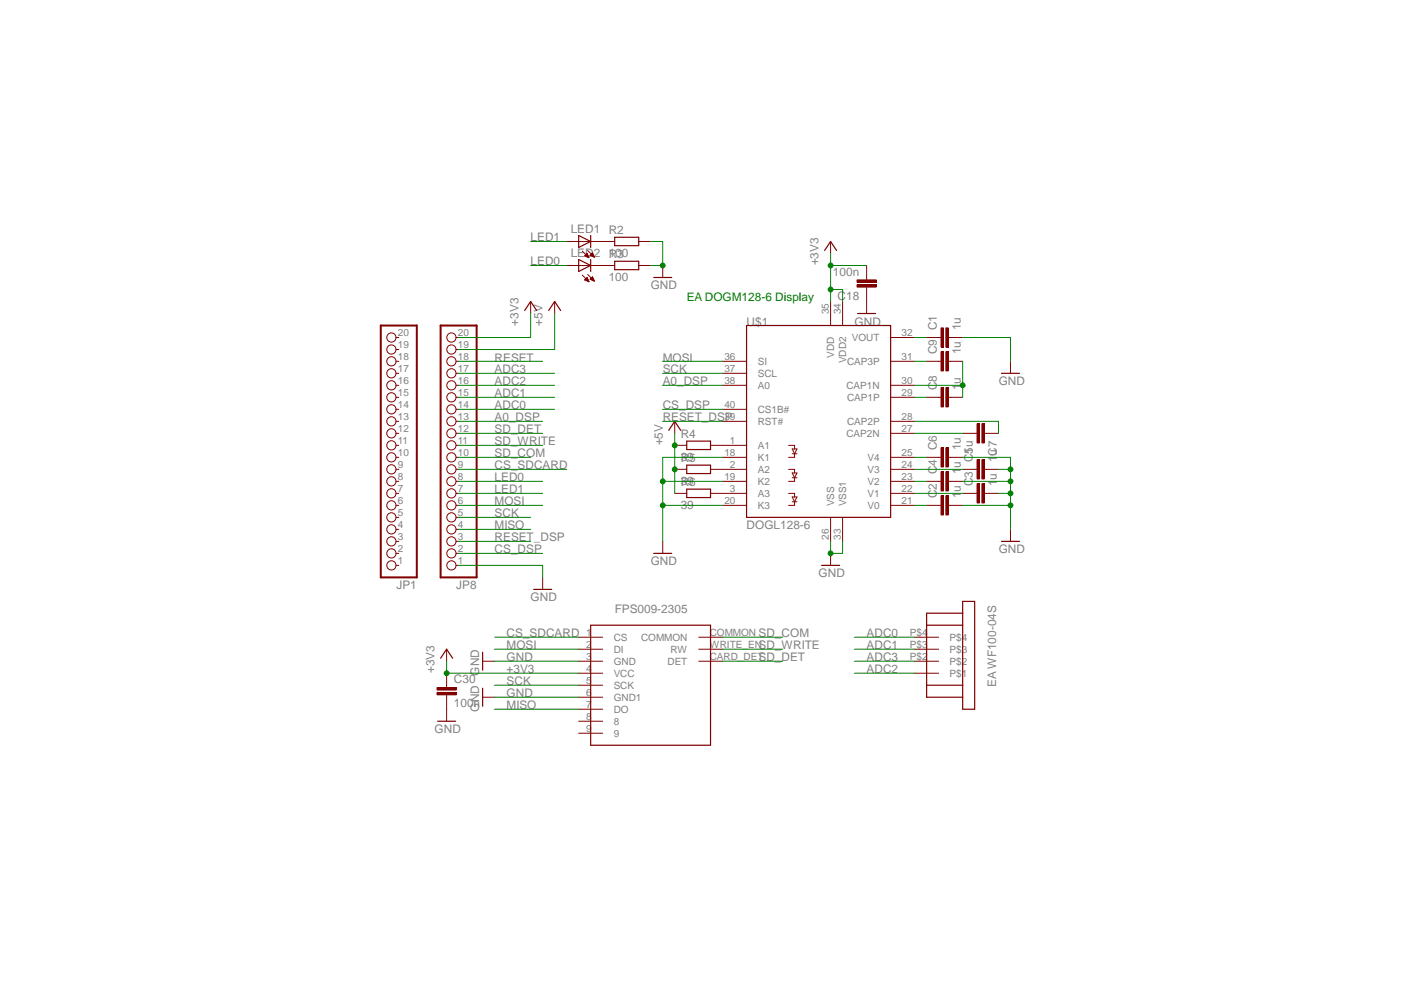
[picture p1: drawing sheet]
<svg xmlns="http://www.w3.org/2000/svg" width="297mm" height="210mm" viewBox="0 0 297 210" stroke-linecap="round" stroke-linejoin="round" font-family="sans-serif">
<path d="M175.7 51.1v2.5M196 71.4h2.6M201.1 71.4h2.6M175.7 117.1v2.5" fill="none" stroke="#800000" stroke-width=".21"/>
<path d="M174.5 53l1.2-1.9 1.3 1.9M173.8 119.6h3.8" fill="none" stroke="#800000" stroke-width=".25"/>
<path d="M200.1 69.4h.5v4h-.5z" fill-rule="evenodd" fill="#800000"/>
<path d="M200.1 69.4h.5v4h-.5z" fill="none" stroke="#800000" stroke-width=".21"/>
<path d="M199.1 69.4h.5v4h-.5z" fill-rule="evenodd" fill="#800000"/>
<path d="M198.6 71.4h.5M199.1 69.4h.5v4h-.5zM200.6 71.4h.5M196 106.9h2.6M201.1 106.9h2.6" fill="none" stroke="#800000" stroke-width=".21"/>
<path d="M200.1 104.9h.5v4.1h-.5z" fill-rule="evenodd" fill="#800000"/>
<path d="M200.1 104.9h.5v4.1h-.5z" fill="none" stroke="#800000" stroke-width=".21"/>
<path d="M199.1 104.9h.5v4.1h-.5z" fill-rule="evenodd" fill="#800000"/>
<path d="M198.6 106.9h.5M199.1 104.9h.5v4.1h-.5zM200.6 106.9h.5M203.7 104.4h2.5M208.7 104.4h2.5" fill="none" stroke="#800000" stroke-width=".21"/>
<path d="M207.7 102.4h.5v4h-.5z" fill-rule="evenodd" fill="#800000"/>
<path d="M207.7 102.4h.5v4h-.5z" fill="none" stroke="#800000" stroke-width=".21"/>
<path d="M206.7 102.4h.5v4h-.5z" fill-rule="evenodd" fill="#800000"/>
<path d="M196 101.9h2.6M201.1 101.9h2.6M206.2 104.4h.5M206.7 102.4h.5v4h-.5zM208.2 104.4h.5" fill="none" stroke="#800000" stroke-width=".21"/>
<path d="M200.1 99.8h.5v4.1h-.5z" fill-rule="evenodd" fill="#800000"/>
<path d="M200.1 99.8h.5v4.1h-.5z" fill="none" stroke="#800000" stroke-width=".21"/>
<path d="M199.1 99.8h.5v4.1h-.5z" fill-rule="evenodd" fill="#800000"/>
<path d="M199.1 99.8h.5v4.1h-.5zM203.7 99.3h2.5M208.7 99.3h2.5M198.6 101.9h.5M200.6 101.9h.5" fill="none" stroke="#800000" stroke-width=".21"/>
<path d="M207.7 97.3h.5v4h-.5z" fill-rule="evenodd" fill="#800000"/>
<path d="M207.7 97.3h.5v4h-.5z" fill="none" stroke="#800000" stroke-width=".21"/>
<path d="M206.7 97.3h.5v4h-.5z" fill-rule="evenodd" fill="#800000"/>
<path d="M196 96.8h2.6M201.1 96.8h2.6M206.2 99.3h.5M206.7 97.3h.5v4h-.5zM208.2 99.3h.5" fill="none" stroke="#800000" stroke-width=".21"/>
<path d="M200.1 94.7h.5v4.1h-.5z" fill-rule="evenodd" fill="#800000"/>
<path d="M200.1 94.7h.5v4.1h-.5z" fill="none" stroke="#800000" stroke-width=".21"/>
<path d="M199.1 94.7h.5v4.1h-.5z" fill-rule="evenodd" fill="#800000"/>
<path d="M198.6 96.8h.5M199.1 94.7h.5v4.1h-.5zM200.6 96.8h.5M203.7 91.7h2.5M208.7 91.7h2.5" fill="none" stroke="#800000" stroke-width=".21"/>
<path d="M206.7 89.7h.5v4h-.5z" fill-rule="evenodd" fill="#800000"/>
<path d="M206.7 89.7h.5v4h-.5z" fill="none" stroke="#800000" stroke-width=".21"/>
<path d="M207.7 89.7h.5v4h-.5z" fill-rule="evenodd" fill="#800000"/>
<path d="M196 84.1h2.6M201.1 84.1h2.6M206.2 91.7h.5M207.7 89.7h.5v4h-.5zM208.2 91.7h.5" fill="none" stroke="#800000" stroke-width=".21"/>
<path d="M200.1 82h.5v4.1h-.5z" fill-rule="evenodd" fill="#800000"/>
<path d="M200.1 82h.5v4.1h-.5z" fill="none" stroke="#800000" stroke-width=".21"/>
<path d="M199.1 82h.5v4.1h-.5z" fill-rule="evenodd" fill="#800000"/>
<path d="M196 76.5h2.6M201.1 76.5h2.6M198.6 84.1h.5M199.1 82h.5v4.1h-.5zM200.6 84.1h.5" fill="none" stroke="#800000" stroke-width=".21"/>
<path d="M200.1 74.4h.5v4.1h-.5z" fill-rule="evenodd" fill="#800000"/>
<path d="M200.1 74.4h.5v4.1h-.5z" fill="none" stroke="#800000" stroke-width=".21"/>
<path d="M199.1 74.4h.5v4.1h-.5z" fill-rule="evenodd" fill="#800000"/>
<path d="M183.3 56.2v2.5M183.3 61.3v2.5M198.6 76.5h.5M199.1 74.4h.5v4.1h-.5zM200.6 76.5h.5M213.8 76.5v2.5M213.8 112v2.6" fill="none" stroke="#800000" stroke-width=".21"/>
<path d="M211.9 79h3.8M211.9 114.6h3.8" fill="none" stroke="#800000" stroke-width=".25"/>
<path d="M181.3 59.2h4.1v.5h-4.1z" fill-rule="evenodd" fill="#800000"/>
<path d="M181.3 59.2h4.1v.5h-4.1z" fill="none" stroke="#800000" stroke-width=".21"/>
<path d="M181.3 60.2h4.1v.5h-4.1z" fill-rule="evenodd" fill="#800000"/>
<g fill="none" stroke="#800000" stroke-width=".21">
<path d="M119.9 51.1h10.1M119.9 56.2h10.1M123.2 53.1l1.4 1.4M123.2 58.2l1.4 1.4M123.7 59.2l.5-.5 .4 .9zM123.7 54.1h.7M123.7 59.2h.7M123.8 54.2h.6M123.8 59.1h.6M123.8 54h.6M123.9 59.1h.4M123.9 53.9h.4"/>
<path d="M124 59.3h.5M124 59h.3M124 54.3h.5M124 53.8h.3M124 58.9h.3M124.1 53.7h.1M124.1 58.8h.1M124.2 59.4h.3M124.2 53.6l-.5 .5 .9 .4M124.2 53.6l.4 .9M124.2 54.4h.3M124.2 53.6h.1"/>
<path d="M124.3 53l1.4 1.4M124.3 58.1l1.4 1.4M124.4 59.5h.1M124.4 54.4h.1M124.6 59.6h.1M124.8 54h.8M124.8 54l.9 .4M124.9 59.1h.7M124.9 53.9h.6M125 59.1h.6M125 59h.5M125 54.1h.6"/>
<path d="M125 53.8h.5M125.1 58.9h.4M125.1 53.7h.3M125.1 58.8h.3M125.2 59.2h.4M125.2 54.2h.4M125.2 53.6h.2M125.2 58.7h.2M125.3 53.6h.1M125.3 58.6h.1M125.3 53.5l-.5 .5M125.3 53.5l.4 .9"/>
<path d="M125.3 58.6l.4 .9-.9-.4zM125.4 59.3h.2M125.4 54.3h.3M125.6 59.4h.1M125.6 54.4h.1M135.1 51.1h2.6M135.1 56.2h2.6M140.2 56.2v2.5M183.3 58.7v.5M152.9 79h5M152.9 76.5h5M175.7 63.8v5.1"/>
<path d="M178.3 63.8v5.1M181.3 60.2h4.1v.5h-4.1zM183.3 60.7v.6M183.3 63.8v2.5M188.4 76.5h5.1M188.4 71.4h5.1M142.7 94.2h2.6M142.7 99.3h2.6M142.7 89.2v2.5M150.3 94.2h7.6M150.3 99.3h7.6M152.9 86.6h5"/>
<path d="M152.9 89.2h5M152.9 96.8h5M152.9 81.5h5M166.8 94.2h1.3v.8M166.8 99.3h1.3v.8M167.6 95h1l-.5 1zM167.6 96h1M168.1 96v.8h-1.3M188.4 99.3h5.1M188.4 89.2h5.1M188.4 96.8h5.1M188.4 81.5h5.1"/>
<path d="M188.4 84.1h5.1M188.4 91.7h5.1M140.2 114.6v2.5M142.7 104.4h2.6M150.3 104.4h7.6M152.9 101.9h5M152.9 106.9h5M166.8 104.4h1.3v.8M167.6 100.1h1l-.5 1zM167.6 101.1h1M167.6 105.2h1l-.5 1zM167.6 106.2h1"/>
<path d="M168.1 101.1v.8h-1.3M168.1 106.2v.7h-1.3M175.7 109.5v5.1M178.3 109.5v5.1M188.4 104.4h5.1M188.4 101.9h5.1M188.4 106.9h5.1M94.5 137.4v2.5M102.1 139.9h2.5M193.5 139.9h5.1M193.5 137.4h5.1M193.5 134.8h5.1"/>
<path d="M94.5 142.5v2.5M94.5 147.5v2.6M102.1 147.5h2.5M193.5 142.5h5.1"/>
</g>
<g fill="none" stroke="#800000" stroke-width=".25">
<path d="M122.4 49.8l2.6 1.3-2.6 1.3zM122.4 54.9l2.6 1.3-2.6 1.2zM125 49.8v2.6M125 54.9v2.5M130 50.2h5.1v1.8h-5.1zM130 55.3h5.1v1.8h-5.1zM138.3 58.7h3.8M157.9 68.9h30.5v40.6h-30.5zM181.4 66.3h3.9M141.5 91.1l1.2-1.9 1.3 1.9M145.3 93.3h5v1.8h-5zM145.3 98.4h5v1.8h-5z"/>
<path d="M138.3 117.1h3.8M145.3 103.5h5v1.8h-5zM93.2 139.3l1.3-1.9 1.3 1.9M102.1 138v3.8M196 132.3h7.7M203.7 129.8h-7.7v17.7h7.7M203.7 127.3h2.5v22.8h-2.5zM102.1 145.6v3.8M196 145h7.7"/>
</g>
<path d="M92.5 146.5h4v.5h-4z" fill-rule="evenodd" fill="#800000"/>
<path d="M92.5 146.5h4v.5h-4z" fill="none" stroke="#800000" stroke-width=".21"/>
<path d="M92.5 145.5h4v.5h-4z" fill-rule="evenodd" fill="#800000"/>
<g fill="none" stroke="#800000" stroke-width=".21">
<path d="M83.8 79h.6M83.8 76.5h.6M83.8 74h.6M83.8 71.4h.6M96.5 79h.5M96.5 76.5h.5M96.5 74h.5M96.5 71.4h.5M112.3 63.8v2.5M117.3 63.8v2.5M83.8 99.3h.6M83.8 96.8h.6"/>
<path d="M83.8 94.2h.6M83.8 91.7h.6M83.8 89.2h.6M83.8 86.6h.6M83.8 84.1h.6M83.8 81.5h.6M96.5 99.3h.5M96.5 96.8h.5M96.5 94.2h.5M96.5 91.7h.5M96.5 89.2h.5M96.5 86.6h.5"/>
<path d="M96.5 84.1h.5M96.5 81.5h.5M83.8 119.6h.6M83.8 117.1h.6M83.8 114.6h.6M83.8 112h.6M83.8 109.5h.6M83.8 106.9h.6M83.8 104.4h.6M83.8 101.9h.6M96.5 119.6h.5M96.5 117.1h.5"/>
<path d="M96.5 114.6h.5M96.5 112h.5M96.5 109.5h.5M96.5 106.9h.5M96.5 104.4h.5M96.5 101.9h.5M114.8 122.2v2.5M122.4 134.8h5.1M122.4 137.4h5.1M122.4 139.9h5.1M147.8 134.8h5.1M147.8 137.4h5.1"/>
<path d="M147.8 139.9h5.1M92.5 145.5h4v.5h-4zM94.5 145v.5M94.5 147v.5M94.5 150.1v2.5M122.4 142.5h5.1M122.4 145h5.1M122.4 147.5h5.1M122.4 150.1h5.1M122.4 152.6h5.1M122.4 155.2h5.1"/>
<circle cx="82.8" cy="79" r=".98"/>
<circle cx="82.8" cy="74" r=".98"/>
<circle cx="82.8" cy="76.5" r=".98"/>
<circle cx="82.8" cy="71.4" r=".98"/>
<circle cx="95.5" cy="79" r=".98"/>
<circle cx="95.5" cy="76.5" r=".98"/>
<circle cx="95.5" cy="74" r=".98"/>
<circle cx="95.5" cy="71.4" r=".98"/>
<circle cx="82.8" cy="99.3" r=".98"/>
<circle cx="82.8" cy="81.5" r=".98"/>
<circle cx="82.8" cy="84.1" r=".98"/>
<circle cx="82.8" cy="96.8" r=".98"/>
<circle cx="82.8" cy="94.2" r=".98"/>
<circle cx="82.8" cy="86.6" r=".98"/>
<circle cx="82.8" cy="91.7" r=".98"/>
<circle cx="82.8" cy="89.2" r=".98"/>
<circle cx="95.5" cy="94.2" r=".98"/>
<circle cx="95.5" cy="81.5" r=".98"/>
<circle cx="95.5" cy="91.7" r=".98"/>
<circle cx="95.5" cy="86.6" r=".98"/>
<circle cx="95.5" cy="89.2" r=".98"/>
<circle cx="95.5" cy="96.8" r=".98"/>
<circle cx="95.5" cy="84.1" r=".98"/>
<circle cx="95.5" cy="99.3" r=".98"/>
<circle cx="82.8" cy="117.1" r=".98"/>
<circle cx="82.8" cy="101.9" r=".98"/>
<circle cx="82.8" cy="104.4" r=".98"/>
<circle cx="82.8" cy="119.6" r=".98"/>
<circle cx="82.8" cy="109.5" r=".98"/>
<circle cx="82.8" cy="114.6" r=".98"/>
<circle cx="82.8" cy="106.9" r=".98"/>
<circle cx="82.8" cy="112" r=".98"/>
<circle cx="95.5" cy="101.9" r=".98"/>
<circle cx="95.5" cy="117.1" r=".98"/>
<circle cx="95.5" cy="104.4" r=".98"/>
<circle cx="95.5" cy="119.6" r=".98"/>
<circle cx="95.5" cy="106.9" r=".98"/>
<circle cx="95.5" cy="112" r=".98"/>
<circle cx="95.5" cy="114.6" r=".98"/>
<circle cx="95.5" cy="109.5" r=".98"/>
</g>
<path d="M111 65.7l1.3-1.9 1.2 1.9M116.1 65.7l1.2-1.9 1.3 1.9M112.9 124.7h3.8M125 132.3h25.3v25.4h-25.3zM92.6 152.6h3.8" fill="none" stroke="#800000" stroke-width=".25"/>
<path d="M80.6 68.9h7.6v53.3h-7.6zM93.2 68.9h7.6v53.3h-7.6z" fill="none" stroke="#800000" stroke-width=".42"/>
<path d="M175.7 53.6v10.2M140.2 79h12.7M140.2 76.5h12.7M175.7 61.3h2.6v2.5M97 109.5h15.3M97 112h15.3M97 106.9h17.8M104.6 137.4h17.8M104.6 145h17.8M104.6 150.1h17.8" fill="none" stroke="#008000" stroke-width=".21"/>
<circle cx="175.7" cy="61.3" r=".51" fill="#008000"/>
<g fill="none" stroke="#008000" stroke-width=".21">
<path d="M175.7 56.2h7.6"/>
<circle cx="175.7" cy="61.3" r=".51"/>
</g>
<circle cx="175.7" cy="56.2" r=".51" fill="#008000"/>
<g fill="none" stroke="#008000" stroke-width=".21">
<path d="M94.5 139.9v2.6h27.9"/>
<circle cx="175.7" cy="56.2" r=".51"/>
</g>
<circle cx="94.5" cy="142.5" r=".51" fill="#008000"/>
<g fill="none" stroke="#008000" stroke-width=".21">
<path d="M112.3 66.3v5.1h-15.3M175.7 114.6v2.5h2.6v-2.5"/>
<circle cx="94.5" cy="142.5" r=".51"/>
</g>
<circle cx="175.7" cy="117.1" r=".51" fill="#008000"/>
<g fill="none" stroke="#008000" stroke-width=".21">
<path d="M203.7 96.8h10.1v15.2M211.2 99.3h2.6M203.7 106.9h10.1M203.7 101.9h10.1M211.2 104.4h2.6"/>
<circle cx="175.7" cy="117.1" r=".51"/>
</g>
<circle cx="213.8" cy="99.3" r=".51" fill="#008000"/>
<circle cx="213.8" cy="99.3" r=".51" fill="none" stroke="#008000" stroke-width=".21"/>
<circle cx="213.8" cy="101.9" r=".51" fill="#008000"/>
<circle cx="213.8" cy="101.9" r=".51" fill="none" stroke="#008000" stroke-width=".21"/>
<circle cx="213.8" cy="104.4" r=".51" fill="#008000"/>
<circle cx="213.8" cy="104.4" r=".51" fill="none" stroke="#008000" stroke-width=".21"/>
<circle cx="213.8" cy="106.9" r=".51" fill="#008000"/>
<g fill="none" stroke="#008000" stroke-width=".21">
<path d="M203.7 71.4h10.1v5.1M152.9 96.8h-12.7v17.8M140.2 106.9h12.7M140.2 101.9h12.7"/>
<circle cx="213.8" cy="106.9" r=".51"/>
</g>
<circle cx="140.2" cy="101.9" r=".51" fill="#008000"/>
<circle cx="140.2" cy="101.9" r=".51" fill="none" stroke="#008000" stroke-width=".21"/>
<circle cx="140.2" cy="106.9" r=".51" fill="#008000"/>
<g fill="none" stroke="#008000" stroke-width=".21">
<path d="M137.7 51.1h2.5v5.1h-2.5"/>
<circle cx="140.2" cy="106.9" r=".51"/>
</g>
<circle cx="140.2" cy="56.2" r=".51" fill="#008000"/>
<g fill="none" stroke="#008000" stroke-width=".21">
<path d="M97 79h20.3M203.7 76.5v7.6M97 86.6h20.3M97 84.1h20.3M97 81.5h20.3M140.2 86.6h12.7M193.5 84.1h2.5M193.5 81.5h10.2M193.5 99.3h10.2M193.5 96.8h2.5M193.5 91.7h10.2M193.5 89.2h17.7v2.5"/>
<path d="M97 119.6h17.8v2.6M97 117.1h17.8M193.5 106.9h2.5M193.5 104.4h10.2M193.5 101.9h2.5M104.6 139.9h17.8M180.8 139.9h12.7M180.8 134.8h12.7M180.8 137.4h12.7M104.6 147.5h17.8M180.8 142.5h12.7"/>
<circle cx="140.2" cy="56.2" r=".51"/>
</g>
<circle cx="203.7" cy="81.5" r=".51" fill="#008000"/>
<g fill="none" stroke="#008000" stroke-width=".21">
<path d="M112.3 51.1h7.6M112.3 56.2h7.6M193.5 76.5h2.5M193.5 71.4h2.5M140.2 89.2h12.7M142.7 91.7v12.7M97 114.6h15.3M97 104.4h17.8M97 101.9h17.8"/>
<circle cx="203.7" cy="81.5" r=".51"/>
</g>
<circle cx="142.7" cy="99.3" r=".51" fill="#008000"/>
<circle cx="142.7" cy="99.3" r=".51" fill="none" stroke="#008000" stroke-width=".21"/>
<circle cx="142.7" cy="94.2" r=".51" fill="#008000"/>
<g fill="none" stroke="#008000" stroke-width=".21">
<path d="M97 76.5h17.8M117.3 66.3v7.7h-20.3M97 99.3h22.9M97 91.7h17.8M97 96.8h15.3M97 94.2h17.8M97 89.2h17.8M140.2 81.5h12.7M104.6 134.8h17.8M152.9 134.8h12.7M152.9 139.9h12.7M152.9 137.4h12.7"/>
<circle cx="142.7" cy="94.2" r=".51"/>
</g>
<g font-size="2.5" fill="#808080">
<text x="112.3" y="51.1">LED1</text>
<text x="120.7" y="49.3">LED1</text>
<text x="128.8" y="49.6">R2</text>
<text x="112.3" y="56.2">LED0</text>
<text x="120.7" y="54.4">LED2</text>
<text x="128.8" y="54.4">100</text>
<text x="128.8" y="59.5">100</text>
<text x="128.8" y="54.7">R3</text>
<text x="173.2" y="56.2" transform="rotate(-90 173.2 56.2)">+3V3</text>
<text x="176.2" y="58.3">100n</text>
<text x="137.7" y="61.3">GND</text>
<text x="177.2" y="63.4">C18</text>
<text x="109.7" y="68.9" transform="rotate(-90 109.7 68.9)">+3V3</text>
<text x="114.8" y="68.9" transform="rotate(-90 114.8 68.9)">+5V</text>
<text x="157.9" y="68.9">U$1</text>
<text x="180.8" y="68.9">GND</text>
<text x="198.2" y="69.9" transform="rotate(-90 198.2 69.9)">C1</text>
<text x="203.3" y="69.9" transform="rotate(-90 203.3 69.9)">1u</text>
<text x="104.6" y="76.5">RESET</text>
<text x="140.2" y="76.5">MOSI</text>
<text x="198.2" y="75" transform="rotate(-90 198.2 75)">C9</text>
<text x="203.3" y="75" transform="rotate(-90 203.3 75)">1u</text>
<text x="104.6" y="81.5">ADC2</text>
<text x="104.6" y="79">ADC3</text>
<text x="140.2" y="79">SCK</text>
<text x="140.2" y="81.5">A0_DSP</text>
<text x="198.2" y="82.5" transform="rotate(-90 198.2 82.5)">C8</text>
<text x="203.3" y="82.5" transform="rotate(-90 203.3 82.5)">1u</text>
<text x="211.3" y="81.5">GND</text>
<text x="104.6" y="86.6">ADC0</text>
<text x="104.6" y="84.1">ADC1</text>
<text x="104.6" y="89.2">A0_DSP</text>
<text x="140.2" y="86.6">CS_DSP</text>
<text x="140.2" y="89.2">RESET_DSP</text>
<text x="104.6" y="91.7">SD_DET</text>
<text x="104.6" y="94.2">SD_WRITE</text>
<text x="140.2" y="94.2" transform="rotate(-90 140.2 94.2)">+5V</text>
<text x="144" y="92.8">R4</text>
<text x="198.2" y="95.2" transform="rotate(-90 198.2 95.2)">C6</text>
<text x="203.3" y="95.2" transform="rotate(-90 203.3 95.2)">1u</text>
<text x="104.6" y="101.9">LED0</text>
<text x="104.6" y="99.3">CS_SDCARD</text>
<text x="104.6" y="96.8">SD_COM</text>
<text x="144" y="97.8">R5</text>
<text x="144" y="97.5">39</text>
<text x="198.2" y="100.3" transform="rotate(-90 198.2 100.3)">C4</text>
<text x="203.3" y="100.3" transform="rotate(-90 203.3 100.3)">1u</text>
<text x="205.8" y="97.8" transform="rotate(-90 205.8 97.8)">C5</text>
<text x="205.8" y="96" transform="rotate(-90 205.8 96)">1u</text>
<text x="210.9" y="97.8" transform="rotate(-90 210.9 97.8)">1u</text>
<text x="210.9" y="96.4" transform="rotate(-90 210.9 96.4)">C7</text>
<text x="104.6" y="106.9">MOSI</text>
<text x="104.6" y="104.4">LED1</text>
<text x="144" y="102.9">R6</text>
<text x="144" y="102.6">39</text>
<text x="144" y="107.7">39</text>
<text x="198.2" y="105.4" transform="rotate(-90 198.2 105.4)">C2</text>
<text x="203.3" y="105.4" transform="rotate(-90 203.3 105.4)">1u</text>
<text x="205.8" y="102.9" transform="rotate(-90 205.8 102.9)">C3</text>
<text x="210.9" y="102.9" transform="rotate(-90 210.9 102.9)">1u</text>
<text x="104.6" y="109.5">SCK</text>
<text x="104.6" y="112">MISO</text>
<text x="157.9" y="112">DOGL128-6</text>
<text x="104.6" y="117.1">CS_DSP</text>
<text x="104.6" y="114.6">RESET_DSP</text>
<text x="137.7" y="119.6">GND</text>
<text x="211.3" y="117.1">GND</text>
<text x="83.9" y="124.6">JP1</text>
<text x="96.5" y="124.6">JP8</text>
<text x="173.2" y="122.2">GND</text>
<text x="112.3" y="127.3">GND</text>
<text x="130" y="129.8">FPS009-2305</text>
<text x="107.2" y="137.4">MOSI</text>
<text x="107.2" y="134.8">CS_SDCARD</text>
<text x="160.5" y="134.8">SD_COM</text>
<text x="160.5" y="137.4">SD_WRITE</text>
<text x="183.3" y="134.8">ADC0</text>
<text x="183.3" y="137.4">ADC1</text>
<text x="91.9" y="142.5" transform="rotate(-90 91.9 142.5)">+3V3</text>
<text x="101.3" y="143" transform="rotate(-90 101.3 143)">GND</text>
<text x="107.2" y="142.5">+3V3</text>
<text x="107.2" y="139.9">GND</text>
<text x="160.5" y="139.9">SD_DET</text>
<text x="183.3" y="142.5">ADC2</text>
<text x="183.3" y="139.9">ADC3</text>
<text x="96" y="149.7">100n</text>
<text x="96" y="144.6">C30</text>
<text x="107.2" y="145">SCK</text>
<text x="107.2" y="147.5">GND</text>
<text x="210.7" y="145.4" transform="rotate(-90 210.7 145.4)">EA WF100-04S</text>
<text x="91.9" y="155.2">GND</text>
<text x="101.3" y="150.6" transform="rotate(-90 101.3 150.6)">GND</text>
<text x="107.2" y="150.1">MISO</text>
</g>
<text font-size="2.5" fill="#008000" x="145.3" y="63.8">EA DOGM128-6 Display</text>
<g font-size="2.1" fill="#808080">
<text x="84.2" y="71">20</text>
<text x="96.9" y="71">20</text>
<text x="175.4" y="66.5" transform="rotate(-90 175.4 66.5)">35</text>
<text x="177.9" y="66.5" transform="rotate(-90 177.9 66.5)">34</text>
<text x="190.8" y="71">32</text>
<text x="84.2" y="76.1">18</text>
<text x="84.2" y="73.6">19</text>
<text x="96.9" y="76.1">18</text>
<text x="96.9" y="73.6">19</text>
<text x="153.2" y="76.1">36</text>
<text x="160.3" y="77.2">SI</text>
<text x="176.5" y="75.6" transform="rotate(-90 176.5 75.6)">VDD</text>
<text x="179" y="76.8" transform="rotate(-90 179 76.8)">VDD2</text>
<text x="179.2" y="77.3">CAP3P</text>
<text x="180.2" y="72.2">VOUT</text>
<text x="190.8" y="76.1">31</text>
<text x="84.2" y="83.7">15</text>
<text x="84.2" y="81.2">16</text>
<text x="84.2" y="78.7">17</text>
<text x="96.9" y="83.7">15</text>
<text x="96.9" y="81.2">16</text>
<text x="96.9" y="78.7">17</text>
<text x="153.2" y="81.2">38</text>
<text x="153.2" y="78.7">37</text>
<text x="160.3" y="82.3">A0</text>
<text x="160.3" y="79.8">SCL</text>
<text x="179.1" y="82.3">CAP1N</text>
<text x="190.8" y="81.2">30</text>
<text x="190.8" y="83.7">29</text>
<text x="84.2" y="88.8">13</text>
<text x="84.2" y="86.3">14</text>
<text x="96.9" y="88.8">13</text>
<text x="96.9" y="86.3">14</text>
<text x="153.2" y="86.3">40</text>
<text x="153.2" y="88.8">39</text>
<text x="160.3" y="87.4">CS1B#</text>
<text x="160.3" y="89.9">RST#</text>
<text x="179.2" y="84.8">CAP1P</text>
<text x="179.2" y="89.9">CAP2P</text>
<text x="190.8" y="88.8">28</text>
<text x="84.2" y="93.9">11</text>
<text x="84.2" y="91.4">12</text>
<text x="96.9" y="93.9">11</text>
<text x="96.9" y="91.4">12</text>
<text x="154.4" y="93.9">1</text>
<text x="160.3" y="95">A1</text>
<text x="179.1" y="92.5">CAP2N</text>
<text x="190.8" y="91.4">27</text>
<text x="84.2" y="101.5">8</text>
<text x="84.2" y="99">9</text>
<text x="84.2" y="96.4">10</text>
<text x="96.9" y="101.5">8</text>
<text x="96.9" y="99">9</text>
<text x="96.9" y="96.4">10</text>
<text x="153.2" y="96.4">18</text>
<text x="153.2" y="101.5">19</text>
<text x="154.4" y="99">2</text>
<text x="160.3" y="97.5">K1</text>
<text x="160.3" y="100.1">A2</text>
<text x="183.5" y="100.1">V3</text>
<text x="183.5" y="97.5">V4</text>
<text x="190.8" y="101.5">23</text>
<text x="190.8" y="99">24</text>
<text x="190.8" y="96.4">25</text>
<text x="84.2" y="106.6">6</text>
<text x="84.2" y="104.1">7</text>
<text x="96.9" y="106.6">6</text>
<text x="96.9" y="104.1">7</text>
<text x="153.2" y="106.6">20</text>
<text x="154.4" y="104.1">3</text>
<text x="160.3" y="102.6">K2</text>
<text x="160.3" y="105.2">A3</text>
<text x="160.3" y="107.7">K3</text>
<text x="176.5" y="107.1" transform="rotate(-90 176.5 107.1)">VSS</text>
<text x="179" y="107.1" transform="rotate(-90 179 107.1)">VSS1</text>
<text x="183.5" y="105.2">V1</text>
<text x="183.5" y="102.6">V2</text>
<text x="183.5" y="107.7">V0</text>
<text x="190.8" y="104.1">22</text>
<text x="190.8" y="106.6">21</text>
<text x="84.2" y="111.6">4</text>
<text x="84.2" y="109.1">5</text>
<text x="96.9" y="111.6">4</text>
<text x="96.9" y="109.1">5</text>
<text x="84.2" y="119.3">1</text>
<text x="84.2" y="116.7">2</text>
<text x="84.2" y="114.2">3</text>
<text x="96.9" y="119.3">1</text>
<text x="96.9" y="116.7">2</text>
<text x="96.9" y="114.2">3</text>
<text x="175.4" y="114.2" transform="rotate(-90 175.4 114.2)">26</text>
<text x="177.9" y="114.2" transform="rotate(-90 177.9 114.2)">33</text>
<text x="124" y="134.5">1</text>
<text x="124" y="137">2</text>
<text x="129.8" y="135.6">CS</text>
<text x="135.6" y="135.6">COMMON</text>
<text x="150.2" y="137">WRITE_EN</text>
<text x="150.2" y="134.5">COMMON</text>
<text x="192.5" y="137">P$3</text>
<text x="192.5" y="134.5">P$4</text>
<text x="200.9" y="135.6">P$4</text>
<text x="124" y="139.6">3</text>
<text x="124" y="142.1">4</text>
<text x="129.8" y="138.1">DI</text>
<text x="129.8" y="140.7">GND</text>
<text x="129.8" y="143.2">VCC</text>
<text x="141.2" y="140.7">DET</text>
<text x="141.9" y="138.1">RW</text>
<text x="150.2" y="139.6">CARD_DET</text>
<text x="192.5" y="139.6">P$2</text>
<text x="200.9" y="143.2">P$1</text>
<text x="200.9" y="140.7">P$2</text>
<text x="200.9" y="138.1">P$3</text>
<text x="124" y="144.7">5</text>
<text x="124" y="147.2">6</text>
<text x="124" y="149.7">7</text>
<text x="129.8" y="145.8">SCK</text>
<text x="129.8" y="148.3">GND1</text>
<text x="124" y="152.3">8</text>
<text x="124" y="154.8">9</text>
<text x="129.8" y="150.8">DO</text>
<text x="129.8" y="153.4">8</text>
<text x="129.8" y="155.9">9</text>
</g>
</svg>
